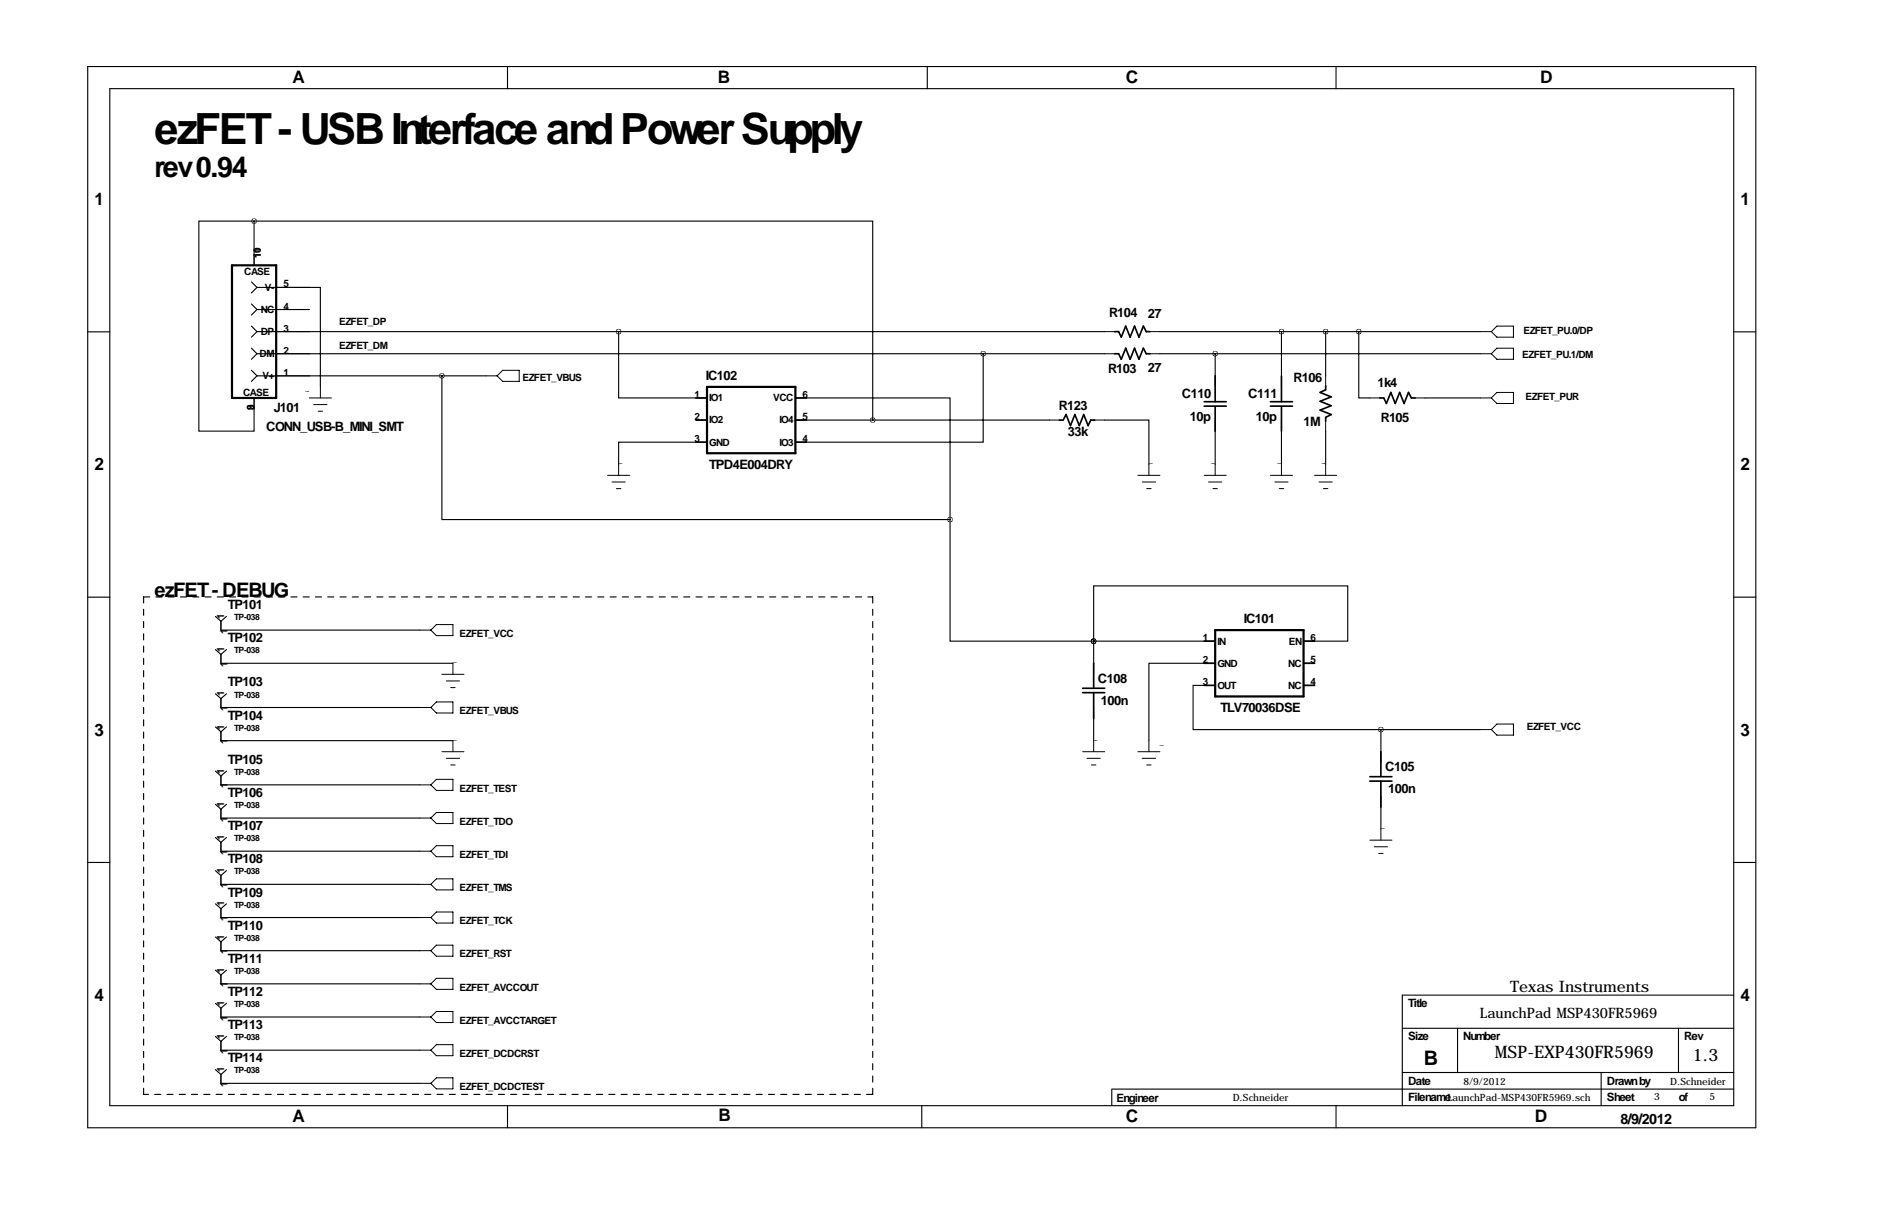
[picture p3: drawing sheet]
<svg xmlns="http://www.w3.org/2000/svg" width="432mm" height="279mm" viewBox="0 0 432 279" stroke-linecap="round" stroke-linejoin="round" font-family="sans-serif">
<g fill="none" stroke="#000" stroke-width=".25">
<path d="M20.2 15.3h383.5v243.8h-383.5zM116.7 15.3v5.1M213.2 15.3v5.1M307.2 15.3v5.1M25.2 20.4h373.4v233.7h-373.4zM58.4 50.8h-12.7v48.3h12.7v-5.1M58.4 50.8h142.3v45.7M58.4 50.8v7.6M20.2 76.3h5M57.8 64.8l1.3 1.2M57.8 69.8l1.3 1.3M57.8 74.9l1.3 1.3"/>
<path d="M59.1 66h14.6v22.9M59.1 66l-1.3 1.3M59.1 71.1l-1.3 1.3M59.1 76.2l-1.3 1.3M59.1 71.1h12M59.1 76.2h194.9M142.2 76.2v15.2h17.8M266.7 76.2h73.7M294.6 76.2v10.2M304.8 76.2v10.2M312.4 76.2v15.2h2.6M398.6 76.3h5.1"/>
<path d="M57.8 80l1.3 1.3M57.8 85.1l1.3 1.3M59.1 81.3l-1.3 1.2M59.1 86.4l-1.3 1.2M59.1 81.3h194.9M59.1 86.4h52.7M101.6 86.4v33h116.8M185.4 91.4h33v28M185.4 96.5h55.9M226.1 81.3v20.3h-40.7M254 96.5h10.2v10.2M266.7 81.3h73.7"/>
<path d="M279.4 81.3v5.1M279.4 99.1v7.6M294.6 99.1v7.6M304.8 99.1v7.6M327.7 91.4h12.7M160 101.6h-17.8v5.1M218.4 119.4v27.9h33.1M20.2 137.2h5M398.6 137.2h5.1M49.5 141.6l1.3 1.1M49.5 159.4l1.3 1.1M49.5 149.3l1.3 1.1"/>
<path d="M50.8 142.7v2.1h45.7M50.8 150.4v2h53.3M52.1 141.6l-1.3 1.1M52.1 159.4l-1.3 1.1M52.1 149.3l-1.3 1.1M251.5 147.3v-12.7h58.4v12.7h-7.6M251.5 147.3h.1M251.5 147.3v5.1M251.5 147.3h25.4M276.9 152.4h-12.7v17.8M276.9 157.5h-2.6v10.1h43.2M49.5 167l1.3 1.1"/>
<path d="M49.5 177.2l1.3 1.1M50.8 160.5v2.1h45.7M50.8 168.1v2.1h53.3M50.8 178.3v2h45.7M52.1 167l-1.3 1.1M52.1 177.2l-1.3 1.1M251.5 165.1v5.1M317.5 167.6v5.1M317.5 167.6h22.9M20.2 198.2h5M49.5 184.8l1.3 1.1M49.5 192.4l1.3 1.1"/>
<path d="M50.8 185.9v2.1h45.7M50.8 193.5v2.1h45.7M52.1 184.8l-1.3 1.1M52.1 192.4l-1.3 1.1M317.5 185.4v5.1M398.6 198.2h5.1M49.5 200.1l1.3 1.1M49.5 207.7l1.3 1.1M49.5 215.3l1.3 1.1M50.8 201.2v2h45.7M50.8 208.8v2h45.7M50.8 216.4v2h45.7"/>
<path d="M52.1 200.1l-1.3 1.1M52.1 207.7l-1.3 1.1M52.1 215.3l-1.3 1.1M49.5 222.9l1.3 1.1M49.5 230.5l1.3 1.1M49.5 238.2l1.3 1.1M50.8 224v2.1h45.7M50.8 231.6v2.1h45.7M50.8 239.3v2h45.7M52.1 222.9l-1.3 1.1M52.1 230.5l-1.3 1.1M52.1 238.2l-1.3 1.1"/>
<path d="M322.4 236.3h76.2M335.1 236.3v10.1M385.9 236.3v10.1M398.6 228.7h-76.2v25.4M49.5 245.8l1.3 1.1M50.8 246.9v2h45.7M52.1 245.8l-1.3 1.1M116.7 254.1v5M211.9 254.1v5M255.6 250.2h143M255.6 250.3v3.7M307.2 254.1v5"/>
<path d="M322.4 246.4h76.2M368.1 246.4v7.7"/>
</g>
<path d="M33 137.2h167.7M200.7 137.2v114.3M33 251.5v-114.3M200.7 251.5h-167.7" fill="none" stroke="#000" stroke-width=".25" stroke-dasharray="1.4 1.4"/>
<g fill="none" stroke="#000" stroke-width=".38">
<path d="M256.3 76.2h.9l.6 1.3 1-2.6 1 2.6 1.1-2.6 1 2.6 1-2.6 .7 1.3h.8M160 91.4h2.6M160 96.5h2.6M182.9 91.4h2.5M182.9 96.5h2.5M243.6 96.5h.8l.7-1.3 1 2.6 1-2.6 1.1 2.6 1-2.6 1 2.6 .6-1.3h.9M256.3 81.3h.9l.6 1.2 1-2.5 1 2.5 1.1-2.5 1 2.5 1-2.5 .7 1.3h.8M276.9 92.3h5M276.9 93.3h5M279.4 86.4v5.9M279.4 93.5v5.6M292.1 92.3h5.1"/>
<path d="M292.1 93.3h5.1M294.6 86.4v5.9M294.6 93.5v5.6M304.8 88.6v1l-1.3 .6 2.6 1-2.6 1 2.6 1-2.6 1 2.6 1-1.3 .7v.9M317.2 91.4h1l.6 1.3 1-2.5 1 2.5 1-2.5 1 2.5 1-2.5 .7 1.2h.9M160 101.6h2.6M182.9 101.6h2.5M248.9 159.2h5.1M248.9 158.1h5.1M251.5 152.4v5.6M251.5 159.2v5.9M276.9 157.5h2.5"/>
<path d="M276.9 147.3h2.5M276.9 152.4h2.5M299.7 157.5h2.6M299.7 147.3h2.6M299.7 152.4h2.6M315 179.5h5M315 178.5h5M317.5 172.7v5.6M317.5 179.5v5.9"/>
</g>
<g fill="none" stroke="#000" stroke-width=".23">
<path d="M58.4 58.4v2.6M63.5 76.2h7.6M63.5 71.1h7.6M63.5 66h7.6M254 76.2h2.5M264.2 76.2h2.5M340.4 76.2h2.5M344.2 74.9h3.8v2.6h-3.8l-1.3-1.3zM58.4 91.4v2.6M63.5 81.3h7.6M63.5 86.4h7.6M71.1 91.4h5.1"/>
<path d="M72.1 93h3.1M73.2 94.5h1M73.7 88.9v2.5M111.8 86.4h2.5M114.3 86.4l1.3-1.3h3.8v2.5h-3.8zM160 91.4h2.6M160 96.5h2.6M182.9 91.4h2.5M182.9 96.5h2.5M241.3 96.5h2.5M251.5 96.5h2.5M254 81.3h2.5"/>
<path d="M264.2 81.3h2.5M279.4 86.4v2.5M279.4 96.5v2.6M294.6 86.4v2.5M294.6 96.5v2.6M304.8 86.4v2.5M304.8 96.5v2.6M315 91.4h2.5M325.1 91.4h2.6M340.4 81.3h2.5M340.4 91.4h2.5M344.2 80h3.8v2.5h-3.8l-1.3-1.2z"/>
<path d="M344.2 90.2h3.8v2.5h-3.8l-1.3-1.3zM139.7 109.2h5.1M140.7 110.7h3.1M141.7 112.3h1M142.2 106.7v2.5M160 101.6h2.6M182.9 101.6h2.5M261.6 109.2h5.1M262.6 110.7h3.1M263.7 112.3h1M264.2 106.7v2.5M276.9 109.2h5"/>
<path d="M277.9 110.7h3M278.9 112.3h1M279.4 106.7v2.5M292.1 109.2h5.1M293.1 110.7h3.1M294.1 112.3h1M294.6 106.7v2.5M302.3 109.2h5M303.3 110.7h3M304.3 112.3h1M304.8 106.7v2.5M50.8 142.7v2.1"/>
<path d="M50.8 150.4v2M96.5 144.8h2.6M99.1 144.8l1.2-1.3h3.8v2.5h-3.8zM101.6 154.9h5.1M102.6 156.5h3.1M103.6 158h1M104.1 152.4v2.5M251.5 152.4v2.5M276.9 147.3h2.5M276.9 152.4h2.5M276.9 157.5h2.5M299.7 147.3h2.6"/>
<path d="M299.7 152.4h2.6M299.7 157.5h2.6M50.8 160.5v2.1M50.8 168.1v2.1M50.8 178.3v2M96.5 162.6h2.6M99.1 162.6l1.2-1.3h3.8v2.5h-3.8zM101.6 172.7h5.1M102.6 174.2h3.1M103.6 175.8h1M104.1 170.2v2.5M248.9 172.7h5.1"/>
<path d="M249.9 174.2h3.1M251 175.8h1M251.5 162.6v2.5M251.5 170.2v2.5M261.6 172.7h5.1M262.6 174.2h3.1M263.7 175.8h1M264.2 170.2v2.5M317.5 172.7v2.6M340.4 167.6h2.5M344.2 166.4h3.8v2.5h-3.8l-1.3-1.3zM50.8 185.9v2.1"/>
<path d="M50.8 193.5v2.1M96.5 180.3h2.6M96.5 188h2.6M96.5 195.6h2.6M99.1 180.3l1.2-1.2h3.8v2.5h-3.8zM99.1 188l1.2-1.3h3.8v2.5h-3.8zM99.1 195.6l1.2-1.3h3.8v2.5h-3.8zM315 193h5M316 194.6h3M317 196.1h1M317.5 182.9v2.5M317.5 190.5v2.5"/>
<path d="M50.8 201.2v2M50.8 208.8v2M50.8 216.4v2M96.5 203.2h2.6M96.5 210.8h2.6M96.5 218.4h2.6M99.1 203.2l1.2-1.3h3.8v2.6h-3.8zM99.1 210.8l1.2-1.3h3.8v2.6h-3.8zM99.1 218.4l1.2-1.2h3.8v2.5h-3.8zM50.8 224v2.1M50.8 231.6v2.1M50.8 239.3v2"/>
<path d="M96.5 226.1h2.6M96.5 233.7h2.6M99.1 233.7l1.2-1.3h3.8v2.5h-3.8zM100.3 224.8h3.8v2.5h-3.8l-1.2-1.2zM50.8 246.9v2M96.5 241.3h2.6M96.5 248.9h2.6M99.1 241.3l1.2-1.3h3.8v2.6h-3.8zM99.1 248.9l1.2-1.3h3.8v2.6h-3.8z"/>
</g>
<path d="M53.3 61h10.2v30.4h-10.2zM162.6 88.9h20.3v15.2h-20.3zM279.4 144.8h20.3v15.2h-20.3z" fill="none" stroke="#000" stroke-width=".51"/>
<path d="M312.4 76.2a.05 .05 0 0 0 .1 0 .05 .05 0 0 0-.1 0zM294.6 76.2a.05 .05 0 0 0 .1 0 .05 .05 0 0 0-.1 0zM142.2 76.2a.05 .05 0 0 0 .1 0 .05 .05 0 0 0-.1 0zM226 81.3a.05 .05 0 0 0 .1 0 .05 .05 0 0 0-.1 0zM251.4 147.3a.05 .05 0 0 0 .1 0 .05 .05 0 0 0-.1 0zM251.4 147.3a.05 .05 0 0 0 .1 0 .05 .05 0 0 0-.1 0zM218.4 119.4a.05 .05 0 0 0 .1 0 .05 .05 0 0 0-.1 0zM58.4 50.8a.05 .05 0 0 0 .1 0 .05 .05 0 0 0-.1 0zM200.6 96.5a.05 .05 0 0 0 .1 0 .05 .05 0 0 0-.1 0z" fill="#000" stroke="#000" stroke-width="1.1"/>
<text font-size="9.9" x="35.6" y="33">ezFET - USB Interface and Power Supply</text>
<text font-size="6.6" x="35.6" y="40.6">rev 0.94</text>
<g font-size="4.6">
<text x="35.6" y="137.2">ezFET - DEBUG</text>
<text x="327.4" y="244.8">B</text>
</g>
<g font-size="4">
<text x="67.2" y="19.2">A</text>
<text x="165" y="19.2">B</text>
<text x="258.9" y="19.2">C</text>
<text x="354.1" y="19.2">D</text>
<text x="21.7" y="47.1">1</text>
<text x="400.2" y="47.1">1</text>
<text x="21.7" y="108.1">2</text>
<text x="400.2" y="108.1">2</text>
<text x="21.7" y="169">3</text>
<text x="400.2" y="169">3</text>
<text x="21.7" y="230">4</text>
<text x="400.2" y="230">4</text>
<text x="343.7" y="243.2">MSP-EXP430FR5969</text>
<text x="389.2" y="243.7">1.3</text>
<text x="67.2" y="257.9">A</text>
<text x="165.2" y="257.6">B</text>
<text x="258.9" y="257.9">C</text>
<text x="352.9" y="257.9">D</text>
</g>
<text font-size="3.6" x="347.2" y="227.8">Texas Instruments</text>
<g font-size="3.3">
<text x="340.3" y="233.8">LaunchPad MSP430FR5969</text>
<text x="372.6" y="258.1">8/9/2012</text>
</g>
<g font-size="3">
<text x="255" y="72.8">R104</text>
<text x="263.9" y="73.1">27</text>
<text x="162.3" y="87.4">IC102</text>
<text x="254.8" y="85.8">R103</text>
<text x="263.9" y="85.5">27</text>
<text x="297.4" y="87.8">R106</text>
<text x="316.7" y="88.8">1k4</text>
<text x="63" y="94.7">J101</text>
<text x="243.5" y="94.2">R123</text>
<text x="271.8" y="91.4">C110</text>
<text x="287" y="91.4">C111</text>
<text x="61.2" y="99">CONN_USB-B_MINI_SMT</text>
<text x="245.5" y="100.3">33k</text>
<text x="273.5" y="96.8">10p</text>
<text x="288.8" y="96.8">10p</text>
<text x="299.7" y="98">1M</text>
<text x="317.5" y="97">R105</text>
<text x="163" y="107.7">TPD4E004DRY</text>
<text x="52.4" y="140">TP101</text>
<text x="286" y="143.3">IC101</text>
<text x="52.4" y="147.6">TP102</text>
<text x="52.4" y="157.7">TP103</text>
<text x="252.5" y="156.9">C108</text>
<text x="253.1" y="162">100n</text>
<text x="52.4" y="165.4">TP104</text>
<text x="280.6" y="163.6">TLV70036DSE</text>
<text x="52.4" y="175.5">TP105</text>
<text x="318.5" y="177.2">C105</text>
<text x="52.4" y="183.1">TP106</text>
<text x="319.2" y="182.3">100n</text>
<text x="52.4" y="190.8">TP107</text>
<text x="52.4" y="198.4">TP108</text>
<text x="52.4" y="206">TP109</text>
<text x="52.4" y="213.6">TP110</text>
<text x="52.4" y="221.2">TP111</text>
<text x="52.4" y="228.9">TP112</text>
<text x="52.4" y="236.5">TP113</text>
<text x="52.4" y="244.1">TP114</text>
</g>
<g font-size="2.6">
<text x="323.7" y="231.4">Title</text>
<text x="323.7" y="239">Size</text>
<text x="336.4" y="239">Number</text>
<text x="387.2" y="239">Rev</text>
<text x="323.7" y="249.2">Date</text>
<text x="369.5" y="249.2">Drawn by</text>
<text x="256.7" y="253.2">Engineer</text>
<text x="323.7" y="253">Filename</text>
<text x="369.5" y="253">Sheet</text>
<text x="386" y="253">of</text>
</g>
<g font-size="2.3">
<text x="60" y="59.3" transform="rotate(-90 60 59.3)">10</text>
<text x="60" y="59.3" transform="rotate(-90 60 59.3)">11</text>
<text x="56.1" y="63.3">CASE</text>
<text x="60" y="71.9">NC</text>
<text x="60.9" y="66.8">V-</text>
<text x="65.2" y="71.1">4</text>
<text x="65.2" y="66">5</text>
<text x="60" y="77">DP</text>
<text x="65.2" y="76.2">3</text>
<text x="78" y="74.7">EZFET_DP</text>
<text x="350.3" y="76.7">EZFET_PU.0/DP</text>
<text x="59.7" y="82">DM</text>
<text x="65.2" y="81.3">2</text>
<text x="78" y="80.3">EZFET_DM</text>
<text x="350" y="82.3">EZFET_PU.1/DM</text>
<text x="60.4" y="87.1">V+</text>
<text x="65.2" y="86.4">1</text>
<text x="120.1" y="87.6">EZFET_VBUS</text>
<text x="55.9" y="90.9">CASE</text>
<text x="58.4" y="94.3" transform="rotate(-90 58.4 94.3)">8</text>
<text x="58.4" y="94.3" transform="rotate(-90 58.4 94.3)">9</text>
<text x="159.7" y="91.4">1</text>
<text x="163.1" y="92.2">IO1</text>
<text x="177.8" y="92.2">VCC</text>
<text x="184.5" y="91.4">6</text>
<text x="350.8" y="91.9">EZFET_PUR</text>
<text x="159.7" y="96.5">2</text>
<text x="159.7" y="101.6">3</text>
<text x="163.1" y="97.3">IO2</text>
<text x="179.2" y="97.3">IO4</text>
<text x="184.5" y="101.6">4</text>
<text x="184.5" y="96.5">5</text>
<text x="163.1" y="102.4">GND</text>
<text x="179.2" y="102.4">IO3</text>
<text x="51.6" y="142.2" transform="rotate(-90 51.6 142.2)">1</text>
<text x="51.6" y="149.9" transform="rotate(-90 51.6 149.9)">1</text>
<text x="52.3" y="145.6" transform="rotate(-90 52.3 145.6)">1</text>
<text x="105.7" y="146.3">EZFET_VCC</text>
<text x="276.5" y="147.3">1</text>
<text x="279.9" y="148.1">IN</text>
<text x="296.3" y="148.1">EN</text>
<text x="301.3" y="147.3">6</text>
<text x="52.3" y="153.2" transform="rotate(-90 52.3 153.2)">1</text>
<text x="276.5" y="152.4">2</text>
<text x="279.9" y="153.2">GND</text>
<text x="296.2" y="153.2">NC</text>
<text x="301.3" y="152.4">5</text>
<text x="51.6" y="160" transform="rotate(-90 51.6 160)">1</text>
<text x="276.5" y="157.5">3</text>
<text x="279.9" y="158.2">OUT</text>
<text x="296.2" y="158.2">NC</text>
<text x="301.3" y="157.5">4</text>
<text x="51.6" y="167.6" transform="rotate(-90 51.6 167.6)">1</text>
<text x="52.3" y="163.4" transform="rotate(-90 52.3 163.4)">1</text>
<text x="105.7" y="164.1">EZFET_VBUS</text>
<text x="351" y="167.6">EZFET_VCC</text>
<text x="52.3" y="171" transform="rotate(-90 52.3 171)">1</text>
<text x="51.6" y="177.8" transform="rotate(-90 51.6 177.8)">1</text>
<text x="51.6" y="185.4" transform="rotate(-90 51.6 185.4)">1</text>
<text x="52.3" y="181.2" transform="rotate(-90 52.3 181.2)">1</text>
<text x="105.7" y="181.9">EZFET_TEST</text>
<text x="52.3" y="188.8" transform="rotate(-90 52.3 188.8)">1</text>
<text x="105.7" y="189.5">EZFET_TDO</text>
<text x="51.6" y="193" transform="rotate(-90 51.6 193)">1</text>
<text x="52.3" y="196.4" transform="rotate(-90 52.3 196.4)">1</text>
<text x="105.7" y="197.1">EZFET_TDI</text>
<text x="51.6" y="200.7" transform="rotate(-90 51.6 200.7)">1</text>
<text x="51.6" y="208.3" transform="rotate(-90 51.6 208.3)">1</text>
<text x="52.3" y="204" transform="rotate(-90 52.3 204)">1</text>
<text x="105.7" y="204.7">EZFET_TMS</text>
<text x="51.6" y="215.9" transform="rotate(-90 51.6 215.9)">1</text>
<text x="52.3" y="211.7" transform="rotate(-90 52.3 211.7)">1</text>
<text x="105.7" y="212.4">EZFET_TCK</text>
<text x="52.3" y="219.3" transform="rotate(-90 52.3 219.3)">1</text>
<text x="105.7" y="220">EZFET_RST</text>
<text x="51.6" y="223.5" transform="rotate(-90 51.6 223.5)">1</text>
<text x="52.3" y="226.9" transform="rotate(-90 52.3 226.9)">1</text>
<text x="105.7" y="227.6">EZFET_AVCCOUT</text>
<text x="51.6" y="231.1" transform="rotate(-90 51.6 231.1)">1</text>
<text x="51.6" y="238.8" transform="rotate(-90 51.6 238.8)">1</text>
<text x="52.3" y="234.5" transform="rotate(-90 52.3 234.5)">1</text>
<text x="105.7" y="235.2">EZFET_AVCCTARGET</text>
<text x="52.3" y="242.1" transform="rotate(-90 52.3 242.1)">1</text>
<text x="105.7" y="242.8">EZFET_DCDCRST</text>
<text x="51.6" y="246.4" transform="rotate(-90 51.6 246.4)">1</text>
<text x="52.3" y="249.8" transform="rotate(-90 52.3 249.8)">1</text>
<text x="105.7" y="250.5">EZFET_DCDCTEST</text>
<text x="336.5" y="249.2">8/9/2012</text>
<text x="384" y="249.2">D.Schneider</text>
<text x="283.4" y="253">D.Schneider</text>
<text x="332.8" y="253">LaunchPad-MSP430FR5969.sch</text>
<text x="380.3" y="252.8">3</text>
<text x="393" y="252.8">5</text>
</g>
<g font-size="2">
<text x="53.8" y="142.5">TP-038</text>
<text x="53.8" y="150.1">TP-038</text>
<text x="53.8" y="160.3">TP-038</text>
<text x="53.8" y="167.9">TP-038</text>
<text x="53.8" y="178.1">TP-038</text>
<text x="53.8" y="185.7">TP-038</text>
<text x="53.8" y="193.3">TP-038</text>
<text x="53.8" y="200.9">TP-038</text>
<text x="53.8" y="208.5">TP-038</text>
<text x="53.8" y="216.2">TP-038</text>
<text x="53.8" y="223.8">TP-038</text>
<text x="53.8" y="231.4">TP-038</text>
<text x="53.8" y="239">TP-038</text>
<text x="53.8" y="246.6">TP-038</text>
</g>
<g font-size=".3">
<text x="70.2" y="90.2">PGND</text>
<text x="142.2" y="106.7">PGND</text>
<text x="264.2" y="106.7">PGND</text>
<text x="278.5" y="106.7">PGND</text>
<text x="293.8" y="106.7">PGND</text>
<text x="303.9" y="106.7">PGND</text>
<text x="104.1" y="152.4">PGND</text>
<text x="104.1" y="170.2">PGND</text>
<text x="251.5" y="170.2">PGND</text>
<text x="266.7" y="171.4">PGND</text>
<text x="317.5" y="190.5">PGND</text>
</g>
</svg>
